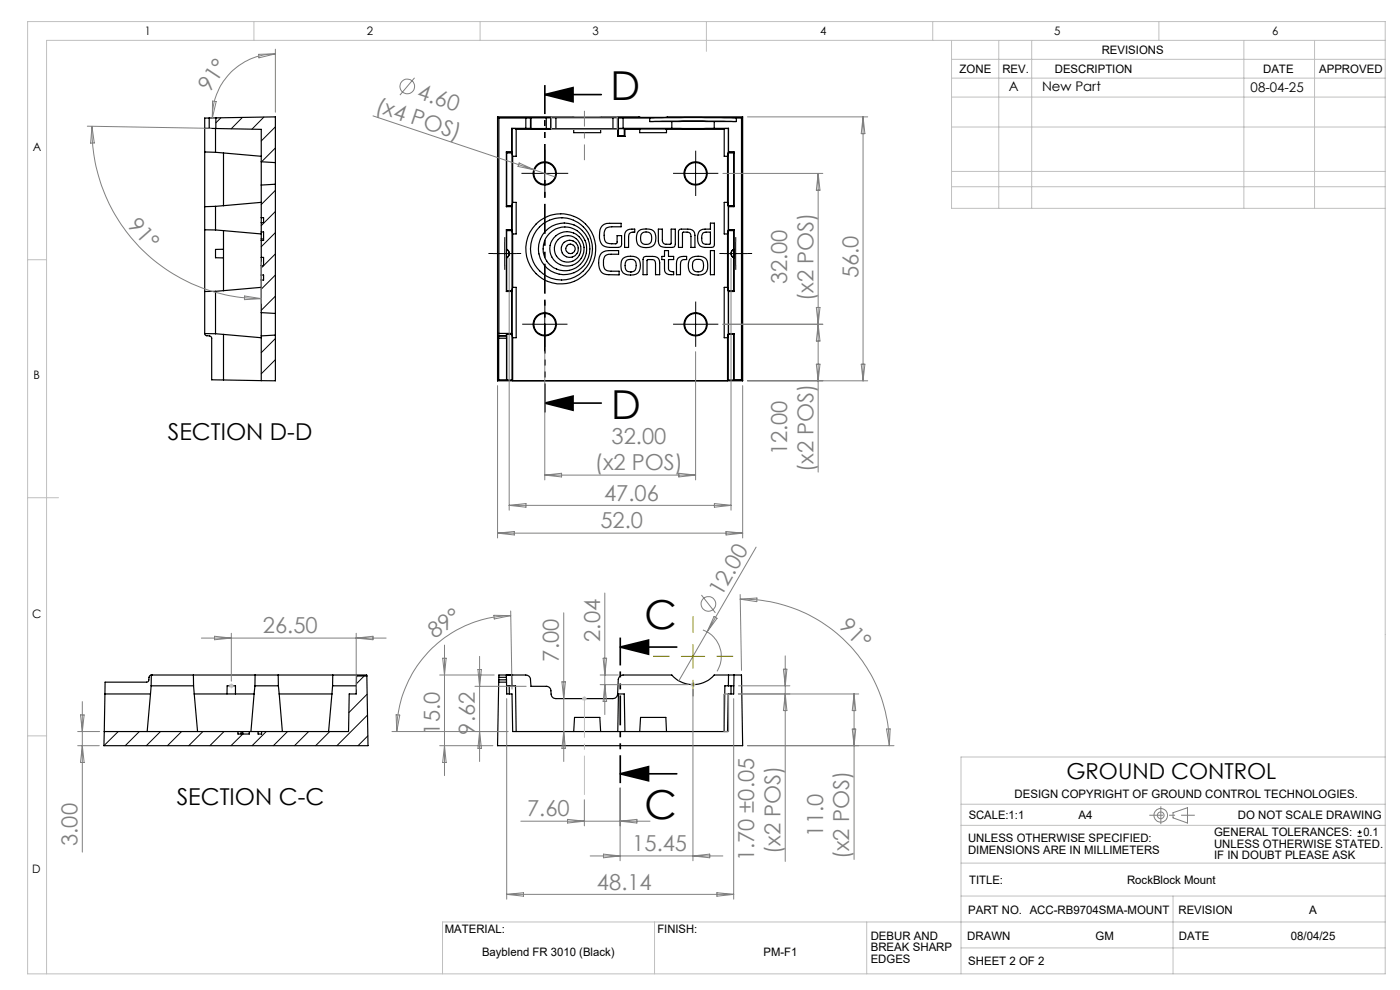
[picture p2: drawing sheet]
<svg xmlns="http://www.w3.org/2000/svg" width="297mm" height="210mm" viewBox="0 0 297 210" stroke-linecap="round" stroke-linejoin="round" font-family="sans-serif">
<g fill="none" stroke="#000" stroke-width=".25">
<path d="M43.4 27.2h1M43.4 32.2l2.3 .1M44.4 25h-1v45.8M44.4 25v2.2M44.4 27.2l1.4 .1M45.7 27.3v5M45.7 32.3l1.7 .1M45.8 27.3l9.6 .1v6.9M45.8 25l12.6-.2v9.7M45.8 25v2.3M45.8 25h-1.4M47.4 32.4v11.2"/>
<path d="M47.4 32.4l8 .8M55.4 34.3v5M55.4 39.3v6.9M55.4 34.3l3 .2M58.4 34.5v4.6M58.4 39.1v27.4M58.4 39.1l-3 .2M105.6 24.8l.2 .2M105.6 24.8h52M105.6 24.8v56M105.8 25h5.7M105.8 25v45.7"/>
<path d="M107.4 32.2h1.1M107.4 32.2v11.6M107.4 32.2l.1 .1M107.5 32.3v.1M107.5 32.3h1.1M107.5 32.4v11.2M107.5 32.4h1.1M108.5 27.2h3M108.5 27.2v5M108.5 27.2l.1 .1M108.5 32.2l.1 .1M108.6 27.3v5"/>
<path d="M108.6 32.4v11.2M108.6 27.3h.8l.1 .1M108.6 32.4l.2 .8M108.8 33.2v9.7M109.5 27.4h12.2M109.5 27.4v5.8h-.7M111.5 25h1M111.5 27.2h1M111.5 25v2.2M112.5 25v2.2M112.5 27.2l.1 .1M112.6 25h3.3"/>
<path d="M112.6 25h-.1M112.6 27.3h3.3M112.6 25v2.3M115.9 25h1M115.9 27.3h1M115.9 25v2.3M116.9 25h1M116.9 27.3h1M116.9 25h.1M116.9 25v2.3M117.9 25h12.1M117.9 27.3h12.1"/>
<path d="M117.9 25v2.3M121.7 27.4h5.7M121.7 27.4v.7h5.7v-.7M127.4 27.4h3.7M130 25h1M130 27.3h1M130 25v2.3M131 25h.2M131 25v2.3M131.1 27.4v1.5M131.1 28.9h1.5M131.2 25h1"/>
<path d="M131.2 27.2h1M131.2 25v2.2M131.2 27.2l-.2 .1M131.2 27.3h1.2M131.2 27.3l-.1 .1M131.2 28.8h1.2M131.2 27.3v1.5M131.2 28.8l-.1 .1M132.2 25h5.6M132.2 27.2h10.3M132.2 25v2.2M132.4 27.3l.2 .1"/>
<path d="M132.4 27.3v1.5M132.4 28.8l.2 .1M132.6 27.4h3.1M132.6 27.4v1.5M135.7 27.4h5.7M135.7 27.4v.7h5.7v-.7M137.8 25h18.4M137.8 25.8h18.4M137.8 25.8h4.7M137.8 25v.8M141.4 27.4h12.2M142.5 27.2h9"/>
<path d="M142.5 25.8h9M142.5 25.8v1.4M151.5 25.8h4.7M151.5 27.2h3.1M151.5 25.8v1.4M153.6 27.4v5.8h.7M154.3 33.2v9.7M154.5 32.4v11.2M154.5 32.4h1.1M154.5 32.4l-.2 .8M154.5 27.3v5M154.5 27.3h-.7l-.2 .1"/>
<path d="M154.5 32.3h1.2M154.6 27.2v5M154.6 32.2h1.1M154.6 27.2l-.1 .1M154.6 32.2l-.1 .1M155.6 32.4v11.2M155.7 32.3l-.1 .1M155.7 32.2v11.6M155.7 32.2v.1M156.2 25h1.1M156.2 25v.8M157.3 25v55.5"/>
<path d="M157.6 24.8l-.3 .2M157.6 24.8v56M43.4 48.7l2.3 .1M45.7 43.8v5M45.7 43.8h-2.3M45.7 48.8l1.7 .1M47.4 52.9h-1.7v1.8h1.7M47.4 48.9v12.8M47.4 48.9l8 .7M47.4 43.6l-1.7 .2M55.4 58.4v1M55.4 46.2v1"/>
<path d="M55.4 54.6v1.8M55.4 49.2v1.5M55.4 49.2h.5v1.8h-.5M55.4 56.4v1.9h.5v1.1h-.5M55.4 46.2h.5v1h-.5v2M55.4 54.6h.5v1.8h-.5M55.4 50.7h.5M55.4 50.7v3.9M55.4 59.4v6.9M55.4 42.9l-8 .7M107.4 48.7h1.1M107.4 43.8h1.1"/>
<path d="M107.4 48.7v13.1M107.4 48.7l.1 .1M107.5 52.9a.96 .96 0 0 1 .5 .9 .96 .96 0 0 1-.5 .9M107.5 43.8h-.1M107.5 43.8h1.1M107.5 48.8h1.1M107.5 48.8v.1M107.5 52.9v1.8M107.5 54.7h.1M107.5 52.9a1.02 1.02 0 0 1 .6 .9 1.02 1.02 0 0 1-.6 .9M107.5 48.9v4M107.5 54.7v7"/>
<path d="M107.5 43.6v.2M107.5 52.9h.1M107.5 43.6h1.1M107.5 48.9h1.1M108.5 43.8v4.9M108.5 48.7l.1 .1M108.6 43.8v5M108.6 48.9v12.8M108.6 43.8h-.1M108.6 48.9l.2 .7M108.8 49.6v11.4M108.8 42.9l-.2 .7"/>
<path d="M108.8 42.9h.7v6.7h-.7M119.1 46.2h.1M127.6 53.7l.9-.5h2.7v.7a3.8 3.8 0 0 0-2.8 .3 2.83 2.83 0 0 0 .1 3 4.6 4.6 0 0 0 2.8 .3v.8a5.8 5.8 0 0 1-3.5-.3 3.5 3.5 0 0 1-.2-4.3zM127.8 47.9l.9-.5h3.1v.7a5 5 0 0 0-3.2 .3 2.89 2.89 0 0 0 0 3.1l.7 .2h1.5l.1-.2v-1.5h1v1.9l-.2 .4a4.1 4.1 0 0 1-2.9 .1 1.97 1.97 0 0 1-1.6-2.5 2.62 2.62 0 0 1 .6-2zM132.2 54.8a2.42 2.42 0 0 1 3.5 .6 2.28 2.28 0 0 1-.8 2.8 2.42 2.42 0 0 1-3.1-.9l-.1-1a1.82 1.82 0 0 1 .5-1.5zM132.8 49a2.07 2.07 0 0 1 1.9-.4v.6l-.7 .1a.83 .83 0 0 0-.7 1v2.2h-.8v-2.9zM132.8 55.4a1.24 1.24 0 0 1 1.4-.3 1.24 1.24 0 0 1 .8 1.2 1.19 1.19 0 0 1-1.2 1.4 1.19 1.19 0 0 1-1.2-1.4zM133.8 57.7h.1M135.5 49a3.2 3.2 0 0 1 3.1 0 2.53 2.53 0 0 1 0 3.1 2.39 2.39 0 0 1-3.5-.6l-.1-1a1.98 1.98 0 0 1 .5-1.5zM136.2 49.5a1.27 1.27 0 0 1 1.6-.1 1.27 1.27 0 0 1 .4 1.6 1.23 1.23 0 0 1-1.6 .8 1.23 1.23 0 0 1-.7-1.7zM136.5 54.6l.2-.1a4 4 0 0 1 2.7 .1l.5 .6v3.1h-.8v-2.4a.74 .74 0 0 0-.8-.8h-1v3.2h-.9zM139.7 48.6h.8v2.3a.79 .79 0 0 0 .8 .9h1l.1-.1v-3.1h.9l-.1 3.4-.3 .4-.3 .1a3.2 3.2 0 0 1-2.7-.5l-.2-.9z"/>
<path d="M141 53.2h.8v1.2h1.1v.7h-1.1v2l.4 .4 .7 .1v.7a1.62 1.62 0 0 1-1.9-.8v-2.4h-.6v-.7h.6zM143.8 54.8a2.2 2.2 0 0 1 1.9-.4v.7h-.7a.84 .84 0 0 0-.6 1v2.2h-.9v-2.4zM144 48.8l.4-.2h1.5a1.27 1.27 0 0 1 1.5 1.3v2.6h-.8v-2.3a.75 .75 0 0 0-.8-1l-1 .1v3.2h-.9zM146.5 54.8a2.42 2.42 0 0 1 3.5 .6l.1 .4a1.86 1.86 0 0 1-2 2.5 1.87 1.87 0 0 1-2.1-2.5l.3-.8zM147.2 55.3a1.27 1.27 0 0 1 1.6-.1 1.27 1.27 0 0 1 .4 1.6 1.23 1.23 0 0 1-1.6 .8 1.23 1.23 0 0 1-.7-1.7zM148.4 49a2.67 2.67 0 0 1 2.3-.4v-1.3h.9v4.7l-.3 .4-.4 .1a2.34 2.34 0 0 1-2.7-.9l-.2-1.5zM149.1 49.5a2.07 2.07 0 0 1 1.6-.3v2.5l-.1 .1h-1.1a.73 .73 0 0 1-.6-.8 2 2 0 0 1 .2-1.5zM150.7 53.2h.9v5.1h-.9zM154.3 49.6v11.4M154.3 42.9l.2 .7M154.3 42.9h-.7v6.7h.7M154.5 48.9v12.8"/>
<path d="M154.5 43.6h1.1M154.5 48.9l-.2 .7M154.5 48.9h1.1M154.5 43.8v5M154.5 43.8h.1M154.5 43.8h1.2M154.5 48.8h1.2M154.6 43.8v4.9M154.6 48.7h1.1M154.6 43.8h1.1M154.6 48.7l-.1 .1M155.3 53.2l.4-.3a.96 .96 0 0 0-.6 .9 .96 .96 0 0 0 .6 .9 .99 .99 0 0 1-.4-1.5z"/>
<path d="M155.6 43.6l.1 .2M155.6 48.9v12.8M155.7 43.8h.1M155.7 48.8l-.1 .1M155.7 48.7v13.1M155.7 48.7v.1M43.4 70.8l.2 .3 1 .2 .3 .4v8.9l10.5 .1M43.4 70.8h2.3M45.7 61.8v9M45.7 61.8h-2.3M45.7 70.8l1.7 .1M47.4 70.9v9.7"/>
<path d="M47.4 70.9l8 .7M47.4 61.7l-1.7 .1M55.4 66.3v5M55.4 66.3l3 .2M55.4 71.3v9.4M55.4 61l-8 .7M58.4 66.5v4.6M58.4 71.1l-3 .2M58.4 71.1v9.7l-3-.1M105.8 71.3v.4M105.8 71.7v8.9M105.8 71.3h1.7"/>
<path d="M105.8 71.7h1.7M105.8 70.7v.6M105.8 70.7h2.7M107.4 61.8h1.1M107.5 70.8v.5M107.5 71.3v.4M107.5 61.8h-.1M107.5 71.7v8.9M107.5 61.8h1.1M107.5 70.8h1.1M107.5 70.8v.1M107.5 70.9v9.7"/>
<path d="M107.5 61.7v.1M107.5 61.7h1.1M107.5 70.9h1.1M108.5 61.8v9M108.5 70.8h.1M108.6 61.8v9M108.6 70.9v9.7M108.6 61.8h-.1M108.6 70.9l.2 .7M108.8 71.6v9.1M108.8 61l-.2 .7M108.8 61h.7v10.6h-.7"/>
<path d="M154.3 71.6v9.1M154.3 61l.2 .7M154.3 61h-.7v10.6h.7M154.5 70.9v9.7M154.5 61.7h1.1M154.5 70.9l-.2 .7M154.5 70.9h1.1M154.5 61.8v9M154.5 61.8h1.2M154.5 61.8h.1M154.5 70.8h1.2M154.6 70.8h1.1"/>
<path d="M154.6 61.8v9M154.6 61.8h1.1M154.6 70.8h-.1M155.6 70.9v9.7M155.6 61.7l.1 .1M155.7 61.8h.1M155.7 70.8l-.1 .1M155.7 70.8v9.7M155.7 70.8h.1M105.6 80.8h52M105.8 80.6l-.2 .2M105.8 80.6h1.7"/>
<path d="M107.5 80.6h.1M107.5 80.6h1.1M108.6 80.6l.2 .1M108.8 80.7h45.5M154.5 80.6h1.1M154.5 80.6l-.2 .1M155.7 80.5h1.6M155.7 80.5l-.1 .1M157.3 80.5l.3 .3M22.1 155.2h28.4M22.3 147.2h9.6M22.3 147.2l-.2 8"/>
<path d="M31.9 147.2l-.7 8M32.1 145.5h9M32.1 145.5l-.2 1.7M32.1 143.2h45.7v.2M32.1 143.2h.1M32.1 143.2l-.4 .2-.2 1-.3 .3h-8.9v2.5M32.1 143.2v2.3M41 143.2l.1 2.3M41.1 145.5l.1 1.7M41.2 147.2h12.7M41.2 147.2l.7 8M48.2 147.2v-1.7h1.8v1.7"/>
<path d="M50.5 155.2h.6M50.5 155.2v.5h2.4v-.5M51.2 155.2h.3M51.2 155.2v.5M51.5 155.2h3.3M51.5 155.2v.5M53.9 147.2l-.7 8M54.1 145.5h5M54.1 145.5l-.2 1.7M54.1 143.2v2.3M54.8 155.2h.7M54.8 155.2v.5h.7v-.5"/>
<path d="M59 143.2l.1 2.3M59.1 145.5l.1 1.7M59.2 147.2h11.2M59.2 147.2l.7 8M70.4 147.2l-.7 8M70.6 145.5h5M70.6 145.5l-.2 1.7M70.6 143.2v2.3M75.6 143.2v.2M75.6 143.4v3.8h-1.5l-.2 8h-18.4M75.6 143.4h2.2M77.8 143.4l.3 14.8h-56.1l.1-3"/>
<path d="M105.8 144.2v.5M105.8 144.7h1.7M105.8 144.2h1.7M105.8 143.7v-.5h5.7a.96 .96 0 0 1 1 .9l.1 1.5h3.3a.96 .96 0 0 1 1 .9v.7a1.03 1.03 0 0 0 1 1h12.1a1.03 1.03 0 0 0 1-1l.2-3.1a1.03 1.03 0 0 1 1-.9h10.3a6 6 0 0 0 9 0h5.8l.3 15h-52l.2-13.5M105.8 143.7h1.6M105.8 143.7v.5M107.4 143.2v.5M107.4 143.7l.1 .5M107.5 144.2v.5M107.5 145.5h1.9l.1 9.7M108 145.5l.1 1.7M108.5 143.2h.1"/>
<path d="M108.5 143.2l.1 2.3M121.7 155.2l.2-3h5.3l.2 3M131.1 155.2l.1-8h1.2l.2 8M135.7 155.2l.2-3h5.4l.1 3M154.6 143.2l-.1 2.3M155.1 145.5v1.7M155.7 145.5h-1.9l-.2 9.7M155.7 143.2l-.1 4h-1.1l-.2 8h-45.5l-.2-8h-1.1v-2.5"/>
<circle cx="115.6" cy="36.8" r="2.3"/>
<circle cx="115.6" cy="36.8" r="2.46"/>
<circle cx="147.6" cy="36.8" r="2.31"/>
<circle cx="147.6" cy="36.8" r="2.46"/>
<circle cx="119" cy="52.8" r="7.4"/>
<circle cx="119.1" cy="52.8" r="6.6"/>
<circle cx="119.7" cy="52.8" r="5.5"/>
<circle cx="119.8" cy="52.8" r="4.6"/>
<circle cx="120.3" cy="52.8" r="3.7"/>
<circle cx="120.4" cy="52.8" r="2.82"/>
<circle cx="120.9" cy="52.8" r="1.81"/>
<circle cx="121" cy="52.8" r="1"/>
<circle cx="115.6" cy="68.8" r="2.3"/>
<circle cx="115.6" cy="68.8" r="2.46"/>
<circle cx="147.6" cy="68.8" r="2.31"/>
<circle cx="147.6" cy="68.8" r="2.46"/>
</g>
<g fill="none" stroke="#000" stroke-width=".21">
<path d="M46.8 25l-1 1.1M51.4 24.9l-2.4 2.4M56 24.8l-2.6 2.6M58.4 26.9l-3 3M58.4 31.4l-2.9 2.9M113.1 36.8h5M115.6 34.3v5M145.1 36.8h5M147.6 34.3v5M58.4 40.4l-3 3M58.4 44.9l-3 3M58.4 49.3l-3 3"/>
<path d="M58.4 53.9l-3 3M58.4 58.3l-3 3M104.6 53.8h5M107.1 51.3v5M153.6 53.8h5M156.1 51.3v5M58.4 71.8l-3 3M58.4 76.3l-3 3M58.4 62.8l-3 3M113.1 68.8h5M115.6 66.3v5M145.1 68.8h5"/>
<path d="M147.6 66.3v5M25.1 155.2l-3.1 3M29.6 155.2l-3 3M34 155.2l-3 3M38.5 155.2l-3 3M43 155.2l-3 3M47.5 155.2l-3 3M51.5 155.7l-2.5 2.5M56.5 155.2l-3 3M61 155.2l-3 3M65.5 155.2l-3 3M70 155.2l-3 3"/>
<path d="M77.3 143.4l-1.7 1.7M77.9 147.3l-3.9 3.9M78 151.7l-6.5 6.5M78 156.1l-2 2.1M288 177.4h.9M288 176.5h.9M288.5 176.1v.8"/>
</g>
<g fill="none" stroke="#808080" stroke-width=".21">
<path d="M54.9 11.5l3.5-.1-3.5 .9zM58.4 11.4a13.4 13.4 0 0 0-13.4 13.6M58.4 10.4v13.4M87.9 16.5l-3.1 3.7M18.5 26.8l26.3 .4M19.5 26.8a35.9 35.9 0 0 0 35.9 36.6M19.5 26.8l.5 3.5-.8 .1zM45.1 21.4l.8 .1-.9 3.5zM79.1 24.6l34.3 11.4M110.1 34.6l3.3 1.4-3.5-.7zM113.4 36l4.4 1.5M153.4 36.8h21.2"/>
<path d="M158.6 24.8h25.5M173.6 36.8v63.3M173.6 36.8l.4 3.5h-.8zM183.1 24.8v56M183.1 24.8l.4 3.6h-.8zM55.4 55.6v8.7M108 54.8v53.4M155.1 54.8v53.4M51.9 62.8l3.5 .6-3.5 .2zM115.6 74.6v27.2M147.6 74.6v27.2M153.4 68.8h21.2"/>
<path d="M173.2 77.2h.8l-.4 3.6zM173.2 65.2h.8l-.8 7.1h.8zM182.7 77.2h.8l-.4 3.6zM105.6 81.8v32.3M157.6 81.8v32.3M158.6 80.8h25.5M105.6 113.1h52M105.6 113.1l3.5-.4v.8zM108 107.2h47.1M108 107.2l3.6-.4v.8zM115.6 100.8h32M115.6 100.8l3.5-.4v.8z"/>
<path d="M144 100.4l3.6 .4-3.6 .4zM151.6 106.8l3.5 .4-3.5 .4zM154 112.7l3.6 .4-3.6 .4zM160.4 116.1l-16.4 28.3M42.7 135.4h39.2M45.5 135l3.6 .4-3.6 .3zM49.1 134.3v10.2M75.6 134.3v11.9M75.6 135.4l3.5-.4v.7zM93.9 139.6h.8l-.4 3.6zM94.3 136.8v27.7M101.7 139.2v22.3"/>
<path d="M104.8 130.5l3.5 .1-3.5 .7zM108.3 130.6a24.6 24.6 0 0 0-24.1 24.6M108.3 129.6l.3 16.6M119.6 130v31.5M128 139.6h.7l-.4 3.6zM128.3 125.8v25.8M148.8 126.2l3 3.8M149.1 133.6a6 6 0 0 1 3 8.8M151.5 130.8l.6 .4-2.1 2.8zM157 127.1a31.1 31.1 0 0 1 31.7 31.1M157 126.1l.3 16.1M157 127.1l3.6-.2-.1 .7z"/>
<path d="M166.6 139.1v43.6M16.5 158.2h4.6M16.5 155.2h4.6M17.1 151.7h.8l-.4 3.5zM17.5 158.2l.4 3.5h-.8zM17.5 148.8v32M83.1 155.2h24.7M84 151.6l.8 .1-.6 3.5zM93.3 158.2h11.3M93.3 143.2h11.5M94.3 158.2l.4 3.5h-.8zM100.8 145.6h10.8"/>
<path d="M101.4 142h.7l-.4 3.6zM101.7 155.2l.4 3.5h-.7zM107.5 148.2v42.5M119.2 144.6h.7l-.3 3.6zM119.6 155.2l.3 3.5h-.7zM127.3 143.2h3.9M127.3 145.2h18.7M128.3 145.2l.4 3.6h-.7zM147 146.2v36.4M155.6 148.2v42.5M156.6 147.2h25.6M156.7 145.5h10.9"/>
<path d="M158.6 158.2h31.1M166.2 141.9h.7l-.3 3.6zM166.6 147.2l.3 3.5h-.7zM180.8 154.6h.7l-.3 3.6zM181.2 147.2v35.1M181.2 147.2l.3 3.5h-.7zM188.1 154.6h.7l-.1 3.6zM110.5 174.2h27.4M120.4 173.8l3.6 .4-3.6 .4zM124 169.6v5.6M131.6 167.1v15.5M131.6 174.2l3.5-.4v.8z"/>
<path d="M248.8 172.4l3.1-1.1v3.3l-3.1-1.1zM107.5 189.7h48.1M107.5 189.7l3.6-.3v.7zM125.2 181.6h28.2M128 181.2l3.6 .4-3.6 .4zM147 181.6l3.6-.4v.8zM152.1 189.4l3.5 .3-3.5 .4z"/>
<circle cx="86.4" cy="18.3" r="1.56"/>
<circle cx="150.3" cy="128.1" r="1.55"/>
<circle cx="246.2" cy="173" r="1.43"/>
<circle cx="246.2" cy="173" r=".73"/>
</g>
<path d="M115.6 20.1l6-1.5v3zM115.6 20.1h12M115.6 85.5l6-1.5v3zM115.6 85.5h12M131.6 137.3l6-1.5v3zM131.6 137.3h12M131.6 164.1l6-1.5v3zM131.6 164.1h12" fill="none" stroke="#000" stroke-width=".35"/>
<g fill="none" stroke="#c0c0c0" stroke-width=".21">
<path d="M5.9 4.6h288v202h-288zM53.9 4.6v4M101.8 4.6v4M149.9 4.6v6.3M197.9 4.6v4M201.9 8.6v35.6h92M201.9 12.6h92M201.9 16.6h92M211.9 8.6v35.6M218.9 8.6v35.6M245.9 4.6v4M263.9 8.6v35.6"/>
<path d="M278.9 8.6v35.6M293.9 8.6h-284v198M201.9 20.6h92M201.9 36.4h92M201.9 39.6h92M201.9 26.9h92M5.9 55.1h4M5.9 105.6h6.5M5.9 156.1h4M48.6 145.5h1M48.7 145.1l.7 .7M49.1 145v1"/>
<path d="M49.4 145.1l-.7 .7M123.5 148.2h1M123.6 147.8l.7 .7M124 147.7v1M124.3 147.8l-.7 .7M146.5 145.2h1M146.6 144.9l.8 .7M147 144.7v1M147.4 144.9l-.8 .7M203.9 175.1h90M203.9 170.6h90M293.9 160.6h-90v46"/>
<path d="M138.9 195.6v11M183.9 195.6v11M203.9 190.1h90M203.9 183.1h90M248.8 190.1v16.5M293.9 195.6h-200v11M203.9 201.1h90"/>
</g>
<path d="M131.6 135.2v30.9" fill="none" stroke="#000" stroke-width=".35" stroke-dasharray="6.3 1.3 1.3 1.3 1.3 1.3" stroke-dashoffset=".4" stroke-linecap="butt"/>
<path d="M115.6 18.1v69.4" fill="none" stroke="#000" stroke-width=".35" stroke-dasharray="6.3 1.3 1.3 1.3 1.3 1.3" stroke-dashoffset=".2" stroke-linecap="butt"/>
<path d="M243.8 172.9h9.7" fill="none" stroke="#808080" stroke-width=".21" stroke-dasharray="15.2 1.3 1.3 1.3" stroke-dashoffset="12.3" stroke-linecap="butt"/>
<path d="M246.3 171v3.8" fill="none" stroke="#808080" stroke-width=".21" stroke-dasharray="15.2 1.3 1.3 1.3" stroke-linecap="butt"/>
<path d="M124 148.2v20.4" fill="none" stroke="#c0c0c0" stroke-width=".21" stroke-dasharray="15.2 1.3 1.3 1.3" stroke-dashoffset="6.9" stroke-linecap="butt"/>
<g fill="none" stroke="#000" stroke-width=".21" stroke-dasharray="15.2 1.3 1.3 1.3" stroke-linecap="butt">
<path d="M113.1 36.8h-2.5M115.6 34.3v-2.5M115.6 39.3v2.4M118.1 36.8h2.4M145.1 36.8h-2.3M147.6 34.3v-2.3M147.6 39.3v2.3M150.1 36.8h2.3M104.6 53.8h-1M107.1 51.3v-1M107.1 56.3v.9M109.6 53.8h1"/>
<path d="M153.6 53.8h-1M156.1 51.3v-1M156.1 56.3v.9M158.6 53.8h1M113.1 68.8h-2.3M115.6 66.3v-2.3M115.6 71.3v2.3M118.1 68.8h2.3M145.1 68.8h-2.3M147.6 66.3v-2.3M147.6 71.3v2.3M150.1 68.8h2.3"/>
</g>
<path d="M142 139.2h-3.5M147 134.2v-3.5M152 139.2h3.5M147 144.2v3.5" fill="none" stroke="#808000" stroke-width=".21" stroke-dasharray="15.2 1.3 1.3 1.3" stroke-linecap="butt"/>
<path d="M117 24.8h14v2.6h-14zM153.6 147.2h1v8h-1z" fill="none" stroke="#808080" stroke-width=".25"/>
<path d="M124 23.5v10.5" fill="none" stroke="#808080" stroke-width=".21" stroke-dasharray="15.2 1.3 1.3 1.3" stroke-dashoffset="11.9" stroke-linecap="butt"/>
<path d="M144.5 139.2h5M147 136.7v5" fill="none" stroke="#808000" stroke-width=".21"/>
<g fill="#000">
<path d="M115.6 20.1l6-1.5v3zM115.6 85.5l6-1.5v3z"/>
<path d="M131.6 137.3l6-1.5v3zM131.6 164.1l6-1.5v3z"/>
</g>
<g font-size="8.5">
<text x="129.5" y="21.2">D</text>
<text x="129.7" y="88.9">D</text>
<text x="136.7" y="133.4">C</text>
<text x="136.7" y="173.8">C</text>
</g>
<g font-size="4.9">
<text x="35.6" y="93.4">SECTION D-D</text>
<text x="37.5" y="170.7">SECTION C-C</text>
</g>
<g font-size="4.7" fill="#808080">
<text x="44.5" y="19.8" transform="rotate(-57 44.5 19.8)">91°</text>
<text x="79.5" y="23.7" transform="rotate(19 79.5 23.7)">(x4 POS)</text>
<text x="88.3" y="20.8" transform="rotate(19 88.3 20.8)">4.60</text>
<text x="26.9" y="47.9" transform="rotate(49 26.9 47.9)">91°</text>
<text x="182.1" y="59.1" transform="rotate(-90 182.1 59.1)">56.0</text>
<text x="167" y="60.3" transform="rotate(-90 167 60.3)">32.00</text>
<text x="172.6" y="63.9" transform="rotate(-90 172.6 63.9)">(x2 POS)</text>
<text x="129.7" y="94.2">32.00</text>
<text x="126.2" y="99.8">(x2 POS)</text>
<text x="167" y="96.6" transform="rotate(-90 167 96.6)">12.00</text>
<text x="172.6" y="100.1" transform="rotate(-90 172.6 100.1)">(x2 POS)</text>
<text x="128.2" y="106.2">47.06</text>
<text x="127.4" y="112.1">52.0</text>
<text x="153.1" y="126.7" transform="rotate(-60 153.1 126.7)">12.00</text>
<text x="55.8" y="134.3">26.50</text>
<text x="92.1" y="135.4" transform="rotate(-32 92.1 135.4)">89°</text>
<text x="127.3" y="136.1" transform="rotate(-90 127.3 136.1)">2.04</text>
<text x="177.8" y="133" transform="rotate(45 177.8 133)">91°</text>
<text x="118.6" y="140.3" transform="rotate(-90 118.6 140.3)">7.00</text>
<text x="93.3" y="155.8" transform="rotate(-90 93.3 155.8)">15.0</text>
<text x="100.8" y="155.8" transform="rotate(-90 100.8 155.8)">9.62</text>
<text x="111.8" y="173.2">7.60</text>
<text x="16.5" y="179.4" transform="rotate(-90 16.5 179.4)">3.00</text>
<text x="174.6" y="177.5" transform="rotate(-90 174.6 177.5)">11.0</text>
<text x="134.1" y="180.5">15.45</text>
<text x="160" y="182.7" transform="rotate(-90 160 182.7)">1.70 ±0.05</text>
<text x="165.6" y="181.1" transform="rotate(-90 165.6 181.1)">(x2 POS)</text>
<text x="180.2" y="182.3" transform="rotate(-90 180.2 182.3)">(x2 POS)</text>
<text x="126.6" y="188.7">48.14</text>
</g>
<text font-size="4.7" x="226.2" y="165.2">GROUND CONTROL</text>
<g font-size="2.8">
<text x="214" y="19.4">A</text>
<text x="221.1" y="19.4">New Part</text>
<text x="265.3" y="19.5">08-04-25</text>
</g>
<g font-size="2.5">
<text x="30.7" y="7.5">1</text>
<text x="77.8" y="7.4">2</text>
<text x="125.7" y="7.4">3</text>
<text x="174" y="7.4">4</text>
<text x="223.6" y="7.4">5</text>
<text x="233.7" y="11.5">REVISIONS</text>
<text x="269.9" y="7.4">6</text>
<text x="203.6" y="15.4">ZONE</text>
<text x="212.6" y="15.4">REV.</text>
<text x="223.8" y="15.4">DESCRIPTION</text>
<text x="267.9" y="15.4">DATE</text>
<text x="279.8" y="15.4">APPROVED</text>
<text x="7" y="32">A</text>
<text x="7.1" y="80.4">B</text>
<text x="6.8" y="131.1">C</text>
<text x="205.5" y="173.8">SCALE:1:1</text>
<text x="215.3" y="169.2">DESIGN COPYRIGHT OF GROUND CONTROL TECHNOLOGIES.</text>
<text x="228.8" y="173.8">A4</text>
<text x="262.6" y="173.8">DO NOT SCALE DRAWING</text>
<text x="205.4" y="178.6">UNLESS OTHERWISE SPECIFIED:</text>
<text x="257.5" y="177.3">GENERAL TOLERANCES:</text>
<text x="257.5" y="179.8">UNLESS OTHERWISE STATED.</text>
<text x="289.2" y="177.3">0.1</text>
<text x="6.8" y="185.2">D</text>
<text x="205.4" y="181.1">DIMENSIONS ARE IN MILLIMETERS</text>
<text x="257.5" y="182.3">IF IN DOUBT PLEASE ASK</text>
<text x="205.6" y="187.5">TITLE:</text>
<text x="239.1" y="187.5">RockBlock Mount</text>
<text x="94.4" y="197.9">MATERIAL:</text>
<text x="139.5" y="197.9">FINISH:</text>
<text x="205.4" y="194">PART NO. ACC-RB9704SMA-MOUNT</text>
<text x="250" y="194">REVISION</text>
<text x="277.7" y="194">A</text>
<text x="102.3" y="202.7">Bayblend FR 3010 (Black)</text>
<text x="162" y="202.7">PM-F1</text>
<text x="184.7" y="199.3">DEBUR AND</text>
<text x="184.7" y="201.8">BREAK SHARP</text>
<text x="205.2" y="199.3">DRAWN</text>
<text x="232.4" y="199.3">GM</text>
<text x="250.1" y="199.3">DATE</text>
<text x="273.8" y="199.3">08/04/25</text>
<text x="184.7" y="204.3">EDGES</text>
<text x="205.4" y="204.7">SHEET 2 OF 2</text>
</g>
</svg>
